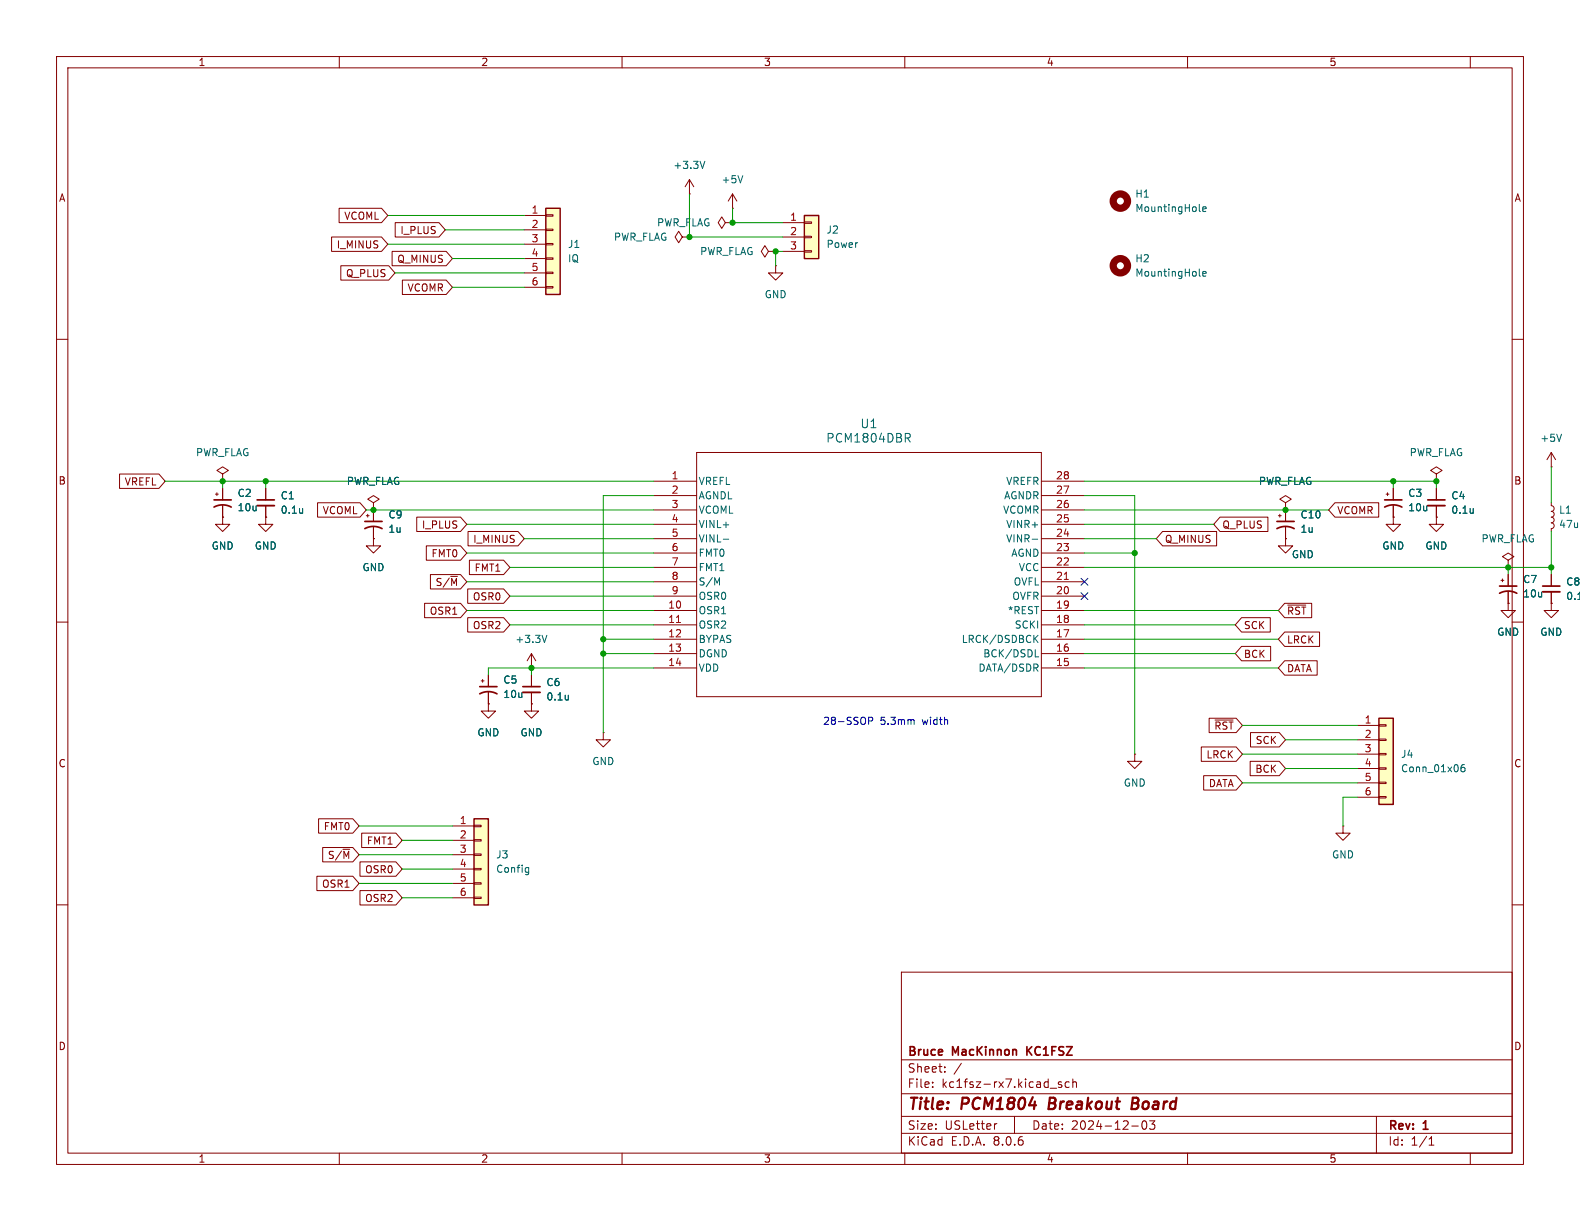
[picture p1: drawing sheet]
<svg xmlns="http://www.w3.org/2000/svg" width="279mm" height="216mm" viewBox="0 0 279 216" stroke-linecap="round" stroke-linejoin="round" font-family="sans-serif">
<g fill="none" stroke="#840000" stroke-width=".18">
<path d="M10 10h259.4v195.9h-259.4zM12 12h255.4v191.9h-255.4zM60 10v2M110 10v2M160 10v2M210 10v2M260 10v2M121.9 34.3h.1M121.9 31.8l-.7 1.2M121.9 31.8v2.5M121.9 31.8l.8 1.2M10 60h2"/>
<path d="M267.4 60h2M38.1 87.4h.5M38.4 87.1v.5M39.4 83.8l1-.6-1-.6-1 .6 1 .6v1.3M39.4 85.1h.1M39.4 91.4v1.3h1.2l-1.2 1.3-1.3-1.3h1.3M39.4 91.4h.1M39.4 86.4v2M39.4 89.4v2M47 91.4v1.3h1.3l-1.3 1.3-1.3-1.3h1.3M47 91.4h.1M47 86.4v2"/>
<path d="M47 89.4v2M64.8 91.2h.5M65 90.9v.5M66 90.2v2M66 93.2v2.1M226.1 91.2h.5M226.3 90.9v.5M227.3 95.3v1.2h1.3l-1.3 1.3-1.2-1.3h1.2M227.3 95.3h.1M227.3 88.9l1-.6-1-.7-1 .7 1 .6v1.3M227.3 90.2h.1M227.3 90.2v2"/>
<path d="M227.3 93.2v2.1M245.1 87.4h.5M245.4 87.1v.5M246.4 86.4v2M246.4 89.4v2M10 110h2M86.4 119.4v2M94 119.4v2M267.4 110h2M85.1 120.4h.5M85.3 120.1v.6M86.4 124.5v1.2h1.2l-1.2 1.3-1.3-1.3h1.3"/>
<path d="M86.4 124.5h.1M86.4 122.4v2.1M94 124.5v1.2h1.2l-1.2 1.3-1.3-1.3h1.3M94 124.5h.1M94 122.4v2.1M10 160h2M267.4 160h2M159.4 171.9h108v32h-108zM159.4 197.4h108M159.4 193.4h108M159.4 187.4h108M164.9 192.1v.2"/>
<path d="M164.9 191.4v.1M167.1 189.4v.2M167.1 188.7v.1M170 188l-1.3 1.9M176.3 198.7l-.3 .1M179.4 197.4v3M185.7 192.4h1.2M187.7 191.4l-.3-.1-.3 .2 .1 .2 .5 .2v.3h-.6M189.1 191.4l-.5-.1-.2 .3v.4l.1 .2h.6M189.7 191.4l.2-.1 .4 .1 .1 .9M189.7 190.8v1.5M200.1 199.1h1.2"/>
<path d="M202.1 198.3l.2-.1a.81 .81 0 0 1 .6 .6 .81 .81 0 0 1-.3 .8l-.2 .1a.81 .81 0 0 1-.3-1.4zM203.3 198.2h.9l-.5 .6 .4 .1v.6l-.2 .2h-.4l-.2-.2M243.4 197.4v6.5M60 203.9v2M110 203.9v2M159.4 200.4h108M160 203.9v2M210 203.9v2M252.7 202.5h.9M252.7 201.4l.4-.4v1.5M260 203.9v2"/>
</g>
<path d="M185.7 194.1l-.3 2h.8M200.2 195.1h.7M200.9 195.1l.3 .1M201 194.1h-.7l-.2 2 .9-.1M201.1 195l-.2 .1" fill="none" stroke="#840000" stroke-width=".4"/>
<g fill="none" stroke="#840000" stroke-width=".3">
<path d="M37.8 89.7a3.2 3.2 0 0 1 3.1 0M37.8 88.4h3.1M45.5 88.4h3M64.5 93.5a3.2 3.2 0 0 1 3.1 0M64.5 92.2h3.1M225.8 93.5a3.2 3.2 0 0 1 3.1 0M225.8 92.2h3.1M244.9 89.7a3.2 3.2 0 0 1 3 0M244.9 88.4h3M84.8 122.7a3.2 3.2 0 0 1 3.1 0M84.8 121.4h3.1M92.5 121.4h3"/>
<path d="M181.6 185.1v1.5M182.5 185.1l-.9 .8"/>
</g>
<path d="M124.6 28.5l-.4 1.3M212.1 48.7l.2 .1M212.7 48.4l.6-.1-.1-.2-.3-.1-.2 .2v.6h.5M53.5 89.9v.9M53.5 90.6v.1M100.5 122.9v.9M100.5 123.7h-.1" fill="none" stroke="#006464" stroke-width=".18"/>
<path d="M45.5 89.4h3M92.5 122.4h3" fill="none" stroke="#840000" stroke-width=".33"/>
<circle cx="198.1" cy="47" r="1.27" fill="none" stroke="#840000" stroke-width="1.3"/>
<path d="M243.8 127h2.6v15.2h-2.6z" fill="#ffffc2"/>
<g fill="none" stroke="#840000" stroke-width=".18">
<path d="M128.3 39.4l-.7-1-.6 1 .6 1 .7-1h1.2M129.5 39.4h.1M120.6 41.9l-.6-1-.6 1 .6 1 .6-1h1.3M121.9 41.9h.1M115.6 85.1h7.6M115.6 87.6h7.6M115.6 97.8h7.6M115.6 95.3h7.6M115.6 92.7h7.6M115.6 90.2h7.6M123.2 80h60.9v43.2h-60.9zM184.1 85.1h7.7"/>
<path d="M184.1 87.6h7.7M184.1 97.8h7.7M184.1 95.3h7.7M184.1 92.7h7.7M184.1 90.2h7.7M266.7 99.1l1-.7-1-.6-1 .6 1 .7v1.2M274.3 89.4l.3 .1 .2 .3-.1 .4-.4 .2 .4 .2 .1 .3-.1 .4-.4 .1 .4 .3 .1 .4-.2 .3h-.3l.4 .2 .1 .4-.1 .3-.4 .2v.5M274.3 88.9v.5M115.6 108h7.6M115.6 110.5h7.6M115.6 113h7.6M115.6 115.6h7.6"/>
<path d="M115.6 118.1h7.6M115.6 105.4h7.6M115.6 102.9h7.6M115.6 100.3h7.6M184.1 108h7.7M184.1 110.5h7.7M184.1 113h7.7M184.1 115.6h7.7M184.1 118.1h7.7M184.1 105.4h7.7M184.1 102.9h7.7M184.1 100.3h7.7"/>
<path d="M265.4 102.6h.5M265.7 102.4v.5M266.7 106.7v1.3h1.3l-1.3 1.2-1.3-1.2h1.3M266.7 106.7h.1M266.7 100.3h.1M266.7 101.6v2M266.7 104.6v2.1M274.3 101.6v2M274.3 104.6v2.1M200.7 133.4v1.2h1.2l-1.2 1.3-1.3-1.3h1.3M200.7 133.4h.1M240 128.3h3.8"/>
<path d="M240 130.8h3.8M240 133.4h3.8M240 135.9h3.8M240 138.4h3.8M243.8 138.3h1.3v.3h-1.3zM243.8 135.8h1.3v.2h-1.3zM243.8 133.2h1.3v.3h-1.3zM243.8 130.7h1.3v.2h-1.3zM243.8 128.1h1.3v.3h-1.3zM237.5 146.1v1.2h1.3l-1.3 1.3-1.3-1.3h1.3M237.5 146.1h.1M240 141h3.8"/>
<path d="M243.8 140.8h1.3v.3h-1.3z"/>
</g>
<path d="M243.8 127h2.6v15.2h-2.6z" fill="none" stroke="#840000" stroke-width=".25"/>
<path d="M160.1 76.6h.6l.3 .3-.2 .5h-.7M160.5 77.4l.5 .8M127.9 95.3h1M182.5 95.3h1M126.8 103.1l.4-.9v1.2M183 112.9l.6 .7M183.1 116.1h.6M183.6 112.3l-.8 .8M258.9 135.2l-.3 .1a.85 .85 0 0 0 0 1.2l.4-.2 .1-.4-.3-.2h-.3l-.2 .2" fill="none" stroke="#006464" stroke-width=".18"/>
<path d="M272.8 104.6h3" fill="none" stroke="#840000" stroke-width=".33"/>
<path d="M265.2 104.9a3.2 3.2 0 0 1 3 0M265.2 103.6h3M272.8 103.6h3" fill="none" stroke="#840000" stroke-width=".3"/>
<path d="M119.6 110.1h.7M188.2 102.5h.7" fill="none" stroke="#a90000" stroke-width=".18"/>
<path d="M96.5 36.8h2.6v15.3h-2.6z" fill="#ffffc2"/>
<g fill="none" stroke="#840000" stroke-width=".18">
<path d="M92.7 38.1h3.8M96.5 38h1.3v.2h-1.3zM129.5 36.8h.1M129.5 34.3l-.7 1.3M129.5 34.3v2.5M129.5 34.3l.8 1.3M92.7 40.6h3.8M92.7 43.2h3.8M92.7 45.7h3.8M92.7 48.3h3.8M92.7 50.8h3.8M96.5 50.7h1.3v.2h-1.3z"/>
<path d="M96.5 48.1h1.3v.3h-1.3zM96.5 45.6h1.3v.2h-1.3zM96.5 43.1h1.3v.2h-1.3zM96.5 40.5h1.3v.3h-1.3zM135.9 44.5l-.6-1.1-.7 1.1 .7 1 .6-1h1.3M137.2 47v1.3h1.2l-1.2 1.2-1.3-1.2h1.3M137.2 47h.1M137.2 44.5h.1M66 88.9l1.1-.6-1.1-.7-1 .7 1 .6v1.3M66 90.2h.1M274.3 106.7v1.3h1.3l-1.3 1.2-1.3-1.2h1.3M274.3 106.7h.1"/>
</g>
<path d="M96.5 36.8h2.6v15.3h-2.6z" fill="none" stroke="#840000" stroke-width=".25"/>
<path d="M131.4 31.1l-.5 1.2" fill="none" stroke="#006464" stroke-width=".18"/>
<path d="M83.8 144.8h2.6v15.2h-2.6z" fill="#ffffc2"/>
<path d="M80 146.1h3.8M80 148.6h3.8M80 151.1h3.8M80 153.7h3.8M80 156.2h3.8M80 158.8h3.8M83.8 158.6h1.3v.3h-1.3zM83.8 156.1h1.3v.2h-1.3zM83.8 153.5h1.3v.3h-1.3zM83.8 151h1.3v.3h-1.3zM83.8 148.5h1.3v.2h-1.3zM83.8 145.9h1.3v.3h-1.3z" fill="none" stroke="#840000" stroke-width=".18"/>
<path d="M83.8 144.8h2.6v15.2h-2.6z" fill="none" stroke="#840000" stroke-width=".25"/>
<path d="M212.1 37.2l.2 .2M212.7 37l.6-.1-.1-.3h-.3l-.2 .1v.6h.5M93.1 153.4l.4 .1M93.5 153.4v1l-.3 .3M93.5 154.2h-.4" fill="none" stroke="#006464" stroke-width=".18"/>
<circle cx="198.1" cy="35.6" r="1.27" fill="none" stroke="#840000" stroke-width="1.3"/>
<path d="M142.2 38.1h2.6v7.6h-2.6z" fill="#ffffc2"/>
<g fill="none" stroke="#840000" stroke-width=".18">
<path d="M60 36.8h7.5l1.1 1.3-1.1 1.3h-7.5zM69.9 39.4h7.7l1.1 1.2-1.1 1.3h-7.7zM138.4 39.4h3.8M142.2 39.2h1.3v.3h-1.3zM58.6 41.9h8.9l1.1 1.3-1.1 1.3h-8.9zM60.3 47h8.4l1.1 1.3-1.1 1.2h-8.4zM69.3 44.4h9.6l1.1 1.3-1.1 1.3h-9.6zM71.2 49.5h7.7l1.1 1.3-1.1 1.3h-7.7zM138.4 41.9h3.8M138.4 44.5h3.8M142.2 44.3h1.3v.3h-1.3zM142.2 41.8h1.3v.2h-1.3z"/>
<path d="M21.1 83.8h7l1.1 1.3-1.1 1.3h-7zM39.4 91.4h.1M39.4 86.4v2M39.4 89.4v2M47 91.4h.1M47 86.4v2M47 89.4v2M56.2 88.9h7.5l1.1 1.3-1.1 1.2h-7.5zM66 95.3v1.2h1.3l-1.3 1.3-1.2-1.3h1.2M66 95.3h.1M66 90.2h.1M66 90.2v2"/>
<path d="M66 93.2v2.1M73.7 91.4h7.7l1.1 1.3-1.1 1.3h-7.7zM75.4 96.5h6l1.1 1.3-1.1 1.3h-6zM82.8 94h8.8l1.1 1.3-1.1 1.2h-8.8zM83 99.1h6.1l1.1 1.2-1.1 1.3h-6.1zM205.6 94h9.5v2.5h-9.5l-1.1-1.2zM215.7 91.4h8.5v2.6h-8.5l-1.1-1.3zM227.3 95.3h.1M227.3 90.2h.1M227.3 90.2v2M227.3 93.2v2.1M236.1 88.9h7.7v2.5h-7.7l-1.2-1.2z"/>
<path d="M246.4 91.4v1.3h1.2l-1.2 1.3-1.3-1.3h1.3M246.4 91.4h.1M246.4 86.4v2M246.4 89.4v2M254 83.8l1-.6-1-.6-1 .6 1 .6v1.3M254 85.1h.1M254 91.4v1.3h1.3l-1.3 1.3-1.3-1.3h1.3M254 91.4h.1M254 86.4v2M254 89.4v2M274.3 82.6h.1M274.3 80l-.7 1.3"/>
<path d="M274.3 80v2.6M274.3 80l.8 1.3M75.1 106.7h6.3l1.1 1.3-1.1 1.2h-6.3zM76.1 101.6h5.3l1.1 1.3-1.1 1.2h-5.3zM82.7 104.1h6.4l1.1 1.3-1.1 1.3h-6.4zM82.7 109.2h6.4l1.1 1.3-1.1 1.3h-6.4zM86.4 119.4v2M94 118.1h.1M94 115.6l-.8 1.2M94 115.6v2.5M94 119.4v2M94 115.6l.7 1.2"/>
<path d="M219.6 109.2h5v2.6h-5l-1.2-1.3zM219.6 114.3h5.1v2.5h-5.1l-1.2-1.2zM227.2 106.7h4.8v2.5h-4.8l-1.1-1.2zM227.2 111.8h6.1v2.5h-6.1l-1.1-1.3zM227.2 116.8h5.7v2.6h-5.7l-1.1-1.3zM227.7 107h3.2M266.7 106.7h.1M266.7 101.6v2M266.7 104.6v2.1M274.3 106.7h.1M274.3 101.6v2M274.3 104.6v2.1"/>
<path d="M86.4 124.5h.1M86.4 122.4v2.1M94 124.5h.1M94 122.4v2.1M106.7 129.5v1.3h1.2l-1.2 1.3-1.3-1.3h1.3M106.7 129.5h.1M212.4 132.1h6.2l1.1 1.3-1.1 1.2h-6.2zM212.8 137.2h5.8l1.1 1.2-1.1 1.3h-5.8zM213.8 127h4.8l1.1 1.3-1.1 1.2h-4.8zM214.9 127.3h3.2M221.1 134.6h5.1l1.1 1.3-1.1 1.3h-5.1zM221.1 129.5h5.1l1.1 1.3-1.1 1.3h-5.1z"/>
<path d="M56 154.9h6.4l1.1 1.3-1.1 1.3h-6.4zM56.3 144.8h6.1l1.1 1.3-1.1 1.2h-6.1zM57.1 149.9h5.3l1.1 1.2-1.1 1.3h-5.3zM63.7 152.4h6.3l1.1 1.3-1.1 1.2h-6.3zM63.7 157.5h6.3l1.1 1.3-1.1 1.2h-6.3zM64 147.3h6l1.1 1.3-1.1 1.3h-6z"/>
</g>
<path d="M142.2 38.1h2.6v7.6h-2.6z" fill="none" stroke="#840000" stroke-width=".25"/>
<path d="M252.5 89.4h3" fill="none" stroke="#840000" stroke-width=".33"/>
<path d="M252.5 88.4h3" fill="none" stroke="#840000" stroke-width=".3"/>
<path d="M276.1 76.8l-.4 1.2M53.5 89.9v.9M53.5 90.6v.1M260.5 89.9v.9M260.5 90.6v.1M96.7 112.3l-.4 1.3M100.5 122.9v.9M100.5 123.7h-.1" fill="none" stroke="#006464" stroke-width=".18"/>
<path d="M153.6 127.5l.6-.1 .1-.2v-.3l-.7-.1v1.3M161.5 127.2l.1 .2v.7" fill="none" stroke="#0000c2" stroke-width=".18"/>
<g fill="none" stroke="#009600" stroke-width=".18">
<path d="M68.6 38.1h24.1M121.9 34.3v7.6h16.5M129.5 36.8v2.6h8.9M68.6 43.2h24.1M69.8 48.3h22.9M78.7 40.6h14M80 45.7h12.7M80 50.8h12.7M138.4 44.5h-1.2v2.5M29.2 85.1h86.4M39.4 85.1v1.3M47 85.1v1.3"/>
<path d="M64.8 90.2h50.8M82.5 92.7h33.1M82.5 97.8h33.1M92.7 95.3h22.9M115.6 87.6h-8.9v41.9M191.8 85.1h62.2v1.3M191.8 90.2h43.1M191.8 92.7h22.8M191.8 87.6h8.9v45.8M191.8 95.3h12.7M191.8 97.8h8.9M246.4 85.1v1.3"/>
<path d="M274.3 82.6v6.3M274.3 94v7.6M82.5 108h33.1M82.5 102.9h33.1M90.2 110.5h25.4M90.2 100.3h25.4M90.2 105.4h25.4M94 118.1v1.3M106.7 113h8.9M106.7 115.6h8.9M115.6 118.1h-29.2v1.3M191.8 113h34.3"/>
<path d="M191.8 110.5h26.6M191.8 118.1h34.3M191.8 108h34.3M191.8 115.6h26.6M191.8 100.3h82.5M266.7 100.3v1.3M219.7 138.4h20.3M219.7 133.4h20.3M219.7 128.3h20.3M227.3 135.9h12.7M227.3 130.8h12.7M63.5 151.1h16.5"/>
<path d="M63.5 146.1h16.5M63.5 156.2h16.5M71.1 158.8h8.9M71.1 148.6h8.9M71.1 153.7h8.9M240 141h-2.5v5.1"/>
</g>
<path d="M191.2 104.8l1.2 1.2M191.2 102.3l1.2 1.2M192.4 104.8l-1.2 1.2M192.4 102.3l-1.2 1.2" fill="none" stroke="#000084" stroke-width=".18"/>
<g fill="#009600" stroke="#009600" stroke-width=".18">
<circle cx="39.4" cy="85.1" r=".46"/>
<circle cx="47" cy="85.1" r=".46"/>
<circle cx="66" cy="90.2" r=".46"/>
<circle cx="200.7" cy="97.8" r=".46"/>
<circle cx="121.9" cy="41.9" r=".46"/>
<circle cx="94" cy="118.1" r=".46"/>
<circle cx="129.5" cy="39.4" r=".46"/>
<circle cx="106.7" cy="115.6" r=".46"/>
<circle cx="106.7" cy="113" r=".46"/>
<circle cx="137.2" cy="44.5" r=".46"/>
<circle cx="274.3" cy="100.3" r=".46"/>
<circle cx="266.7" cy="100.3" r=".46"/>
<circle cx="246.4" cy="85.1" r=".46"/>
<circle cx="254" cy="85.1" r=".46"/>
<circle cx="227.3" cy="90.2" r=".46"/>
</g>
<g font-size="2.8" fill="#840000">
<text x="160.4" y="196.8">Title:</text>
<text x="170.1" y="196.8">PCM1804</text>
<text x="186.3" y="196.8">Breakout</text>
<text x="201.8" y="196.8">Board</text>
</g>
<g font-size="2.1" fill="#006464">
<text x="152.1" y="75.9">U1</text>
<text x="146" y="78.5">PCM1804DBR</text>
</g>
<g font-size="2.1" fill="#840000">
<text x="160.4" y="189.9">Sheet:</text>
<text x="160.4" y="187.1">Bruce</text>
<text x="168.5" y="187.1">MacKinnon</text>
<text x="182.2" y="187.1">KC1FSZ</text>
<text x="160.4" y="192.6">File:</text>
<text x="166.5" y="192.6">kc1fsz-rx7.kicad_sch</text>
<text x="160.4" y="202.8">KiCad</text>
<text x="160.4" y="200">Size:</text>
<text x="167.1" y="200">USLetter</text>
<text x="168.1" y="202.8">E.D.A.</text>
<text x="175.7" y="202.8">8.0.6</text>
<text x="182.4" y="200">Date:</text>
<text x="189.4" y="200">2024-12-03</text>
<text x="245.4" y="200.2">Rev:</text>
<text x="245.4" y="202.8">Id:</text>
<text x="249.5" y="202.8">1/1</text>
<text x="251.8" y="200.2">1</text>
</g>
<g font-size="1.8" fill="#840000">
<text x="35" y="11.9">1</text>
<text x="85" y="11.9">2</text>
<text x="135" y="11.9">3</text>
<text x="185" y="11.9">4</text>
<text x="235" y="11.9">5</text>
<text x="10.3" y="35.9">A</text>
<text x="267.7" y="35.9">A</text>
<text x="60.8" y="39.1">VCOML</text>
<text x="70.7" y="41.6">I_PLUS</text>
<text x="59.4" y="44.1">I_MINUS</text>
<text x="70.2" y="46.7">Q_MINUS</text>
<text x="61.1" y="49.2">Q_PLUS</text>
<text x="72" y="51.8">VCOMR</text>
<text x="10.3" y="85.9">B</text>
<text x="22" y="86">VREFL</text>
<text x="267.7" y="85.9">B</text>
<text x="57" y="91.1">VCOML</text>
<text x="74.5" y="93.7">I_PLUS</text>
<text x="216.1" y="93.7">Q_PLUS</text>
<text x="236.4" y="91.1">VCOMR</text>
<text x="76.2" y="98.7">FMT0</text>
<text x="83.6" y="96.2">I_MINUS</text>
<text x="83.8" y="101.3">FMT1</text>
<text x="205.9" y="96.2">Q_MINUS</text>
<text x="76.9" y="103.8">S/~{M}</text>
<text x="83.5" y="106.4">OSR0</text>
<text x="75.9" y="108.9">OSR1</text>
<text x="83.5" y="111.4">OSR2</text>
<text x="219.9" y="111.4">SCK</text>
<text x="227.5" y="108.9">~{RST}</text>
<text x="227.5" y="114">LRCK</text>
<text x="219.9" y="116.5">BCK</text>
<text x="227.5" y="119.1">DATA</text>
<text x="214.6" y="129.2">~{RST}</text>
<text x="221.9" y="131.8">SCK</text>
<text x="10.3" y="135.9">C</text>
<text x="213.2" y="134.3">LRCK</text>
<text x="221.9" y="136.8">BCK</text>
<text x="267.7" y="135.9">C</text>
<text x="213.7" y="139.4">DATA</text>
<text x="57.2" y="147">FMT0</text>
<text x="64.8" y="149.5">FMT1</text>
<text x="57.9" y="152.1">S/~{M}</text>
<text x="64.5" y="154.6">OSR0</text>
<text x="56.8" y="157.2">OSR1</text>
<text x="64.5" y="159.7">OSR2</text>
<text x="10.3" y="185.9">D</text>
<text x="267.7" y="185.9">D</text>
<text x="35" y="205.8">1</text>
<text x="85" y="205.8">2</text>
<text x="135" y="205.8">3</text>
<text x="185" y="205.8">4</text>
<text x="235" y="205.8">5</text>
</g>
<g font-size="1.8" fill="#006464">
<text x="119" y="30.1">+3.3V</text>
<text x="127.5" y="32.6">+5V</text>
<text x="200.7" y="35.2">H1</text>
<text x="116.1" y="40.2">PWR_FLAG</text>
<text x="146.1" y="41.5">J2</text>
<text x="200.7" y="37.7">MountingHole</text>
<text x="100.3" y="44">J1</text>
<text x="100.3" y="46.6">IQ</text>
<text x="108.5" y="42.8">PWR_FLAG</text>
<text x="123.7" y="45.3">PWR_FLAG</text>
<text x="146.1" y="44">Power</text>
<text x="200.7" y="46.6">H2</text>
<text x="135.1" y="52.9">GND</text>
<text x="200.7" y="49.1">MountingHole</text>
<text x="34.6" y="80.9">PWR_FLAG</text>
<text x="249.2" y="80.9">PWR_FLAG</text>
<text x="272.3" y="78.3">+5V</text>
<text x="41.9" y="88.1">C2</text>
<text x="49.5" y="88.5">C1</text>
<text x="61.2" y="86">PWR_FLAG</text>
<text x="123.4" y="86">VREFL</text>
<text x="123.4" y="88.5">AGNDL</text>
<text x="177.5" y="88.5">AGNDR</text>
<text x="177.8" y="86">VREFR</text>
<text x="222.5" y="86">PWR_FLAG</text>
<text x="248.9" y="88.1">C3</text>
<text x="256.6" y="88.5">C4</text>
<text x="41.9" y="90.6">10u</text>
<text x="49.5" y="91">0.1u</text>
<text x="68.6" y="91.9">C9</text>
<text x="68.6" y="94.4">1u</text>
<text x="123.4" y="91">VCOML</text>
<text x="123.4" y="93.6">VINL+</text>
<text x="177.3" y="91">VCOMR</text>
<text x="177.8" y="93.6">VINR+</text>
<text x="229.9" y="94.4">1u</text>
<text x="229.9" y="91.9">C10</text>
<text x="248.9" y="90.6">10u</text>
<text x="256.6" y="91">0.1u</text>
<text x="275.6" y="91">L1</text>
<text x="275.6" y="93.6">47u</text>
<text x="37.3" y="97.4">GND</text>
<text x="45" y="97.4">GND</text>
<text x="64" y="101.2">GND</text>
<text x="123.4" y="96.1">VINL-</text>
<text x="123.4" y="98.7">FMT0</text>
<text x="123.4" y="101.2">FMT1</text>
<text x="177.8" y="96.1">VINR-</text>
<text x="178.7" y="98.7">AGND</text>
<text x="180.1" y="101.2">VCC</text>
<text x="228.3" y="98.9">GND</text>
<text x="244.3" y="97.4">GND</text>
<text x="252" y="97.4">GND</text>
<text x="261.9" y="96.1">PWR_FLAG</text>
<text x="123.4" y="103.7">S/M</text>
<text x="123.4" y="106.3">OSR0</text>
<text x="178.9" y="106.3">OVFR</text>
<text x="179.2" y="103.7">OVFL</text>
<text x="269.3" y="103.3">C7</text>
<text x="269.3" y="105.8">10u</text>
<text x="276.9" y="103.7">C8</text>
<text x="276.9" y="106.3">0.1u</text>
<text x="91" y="113.9">+3.3V</text>
<text x="123.4" y="108.8">OSR1</text>
<text x="123.4" y="111.4">OSR2</text>
<text x="123.4" y="113.9">BYPAS</text>
<text x="170" y="113.9">LRCK/DSDBCK</text>
<text x="178.1" y="108.8">*REST</text>
<text x="179.3" y="111.4">SCKI</text>
<text x="264.7" y="112.6">GND</text>
<text x="272.3" y="112.6">GND</text>
<text x="123.4" y="116.4">DGND</text>
<text x="123.4" y="119">VDD</text>
<text x="172.9" y="119">DATA/DSDR</text>
<text x="173.8" y="116.4">BCK/DSDL</text>
<text x="88.9" y="121.1">C5</text>
<text x="88.9" y="123.6">10u</text>
<text x="96.5" y="121.5">C6</text>
<text x="96.5" y="124.1">0.1u</text>
<text x="84.3" y="130.4">GND</text>
<text x="91.9" y="130.4">GND</text>
<text x="104.6" y="135.5">GND</text>
<text x="247.7" y="134.2">J4</text>
<text x="247.7" y="136.8">Conn_01x06</text>
<text x="198.6" y="139.3">GND</text>
<text x="87.6" y="152">J3</text>
<text x="87.6" y="154.5">Config</text>
<text x="235.5" y="152">GND</text>
</g>
<g font-size="1.8" fill="#a90000">
<text x="93.9" y="37.8">1</text>
<text x="93.9" y="40.4">2</text>
<text x="139.6" y="39.1">1</text>
<text x="139.6" y="41.7">2</text>
<text x="93.9" y="42.9">3</text>
<text x="93.9" y="45.5">4</text>
<text x="139.6" y="44.2">3</text>
<text x="93.9" y="48">5</text>
<text x="93.9" y="50.5">6</text>
<text x="118.7" y="84.8">1</text>
<text x="118.7" y="87.4">2</text>
<text x="118.7" y="89.9">3</text>
<text x="186.6" y="89.9">26</text>
<text x="186.6" y="87.4">27</text>
<text x="186.6" y="84.8">28</text>
<text x="118.7" y="92.5">4</text>
<text x="118.7" y="95">5</text>
<text x="186.6" y="95">24</text>
<text x="186.6" y="92.5">25</text>
<text x="118.7" y="97.5">6</text>
<text x="118.7" y="100.1">7</text>
<text x="186.6" y="100.1">22</text>
<text x="186.6" y="97.5">23</text>
<text x="118.1" y="107.7">10</text>
<text x="118.7" y="102.6">8</text>
<text x="118.7" y="105.2">9</text>
<text x="186.6" y="107.7">19</text>
<text x="186.6" y="105.2">20</text>
<text x="186.6" y="102.6">21</text>
<text x="118.1" y="110.2">11</text>
<text x="118.1" y="112.8">12</text>
<text x="186.6" y="112.8">17</text>
<text x="186.6" y="110.2">18</text>
<text x="118.1" y="115.3">13</text>
<text x="118.1" y="117.9">14</text>
<text x="186.6" y="117.9">15</text>
<text x="186.6" y="115.3">16</text>
<text x="241.2" y="128">1</text>
<text x="241.2" y="130.6">2</text>
<text x="241.2" y="133.1">3</text>
<text x="241.2" y="135.6">4</text>
<text x="241.2" y="138.2">5</text>
<text x="241.2" y="140.7">6</text>
<text x="81.2" y="145.8">1</text>
<text x="81.2" y="148.3">2</text>
<text x="81.2" y="150.9">3</text>
<text x="81.2" y="153.4">4</text>
<text x="81.2" y="156">5</text>
<text x="81.2" y="158.5">6</text>
</g>
<g font-size="1.8" fill="#0000c2">
<text x="145.5" y="128.4">28-SSOP</text>
<text x="155.6" y="128.4">5.3mm</text>
<text x="163.2" y="128.4">width</text>
</g>
</svg>
